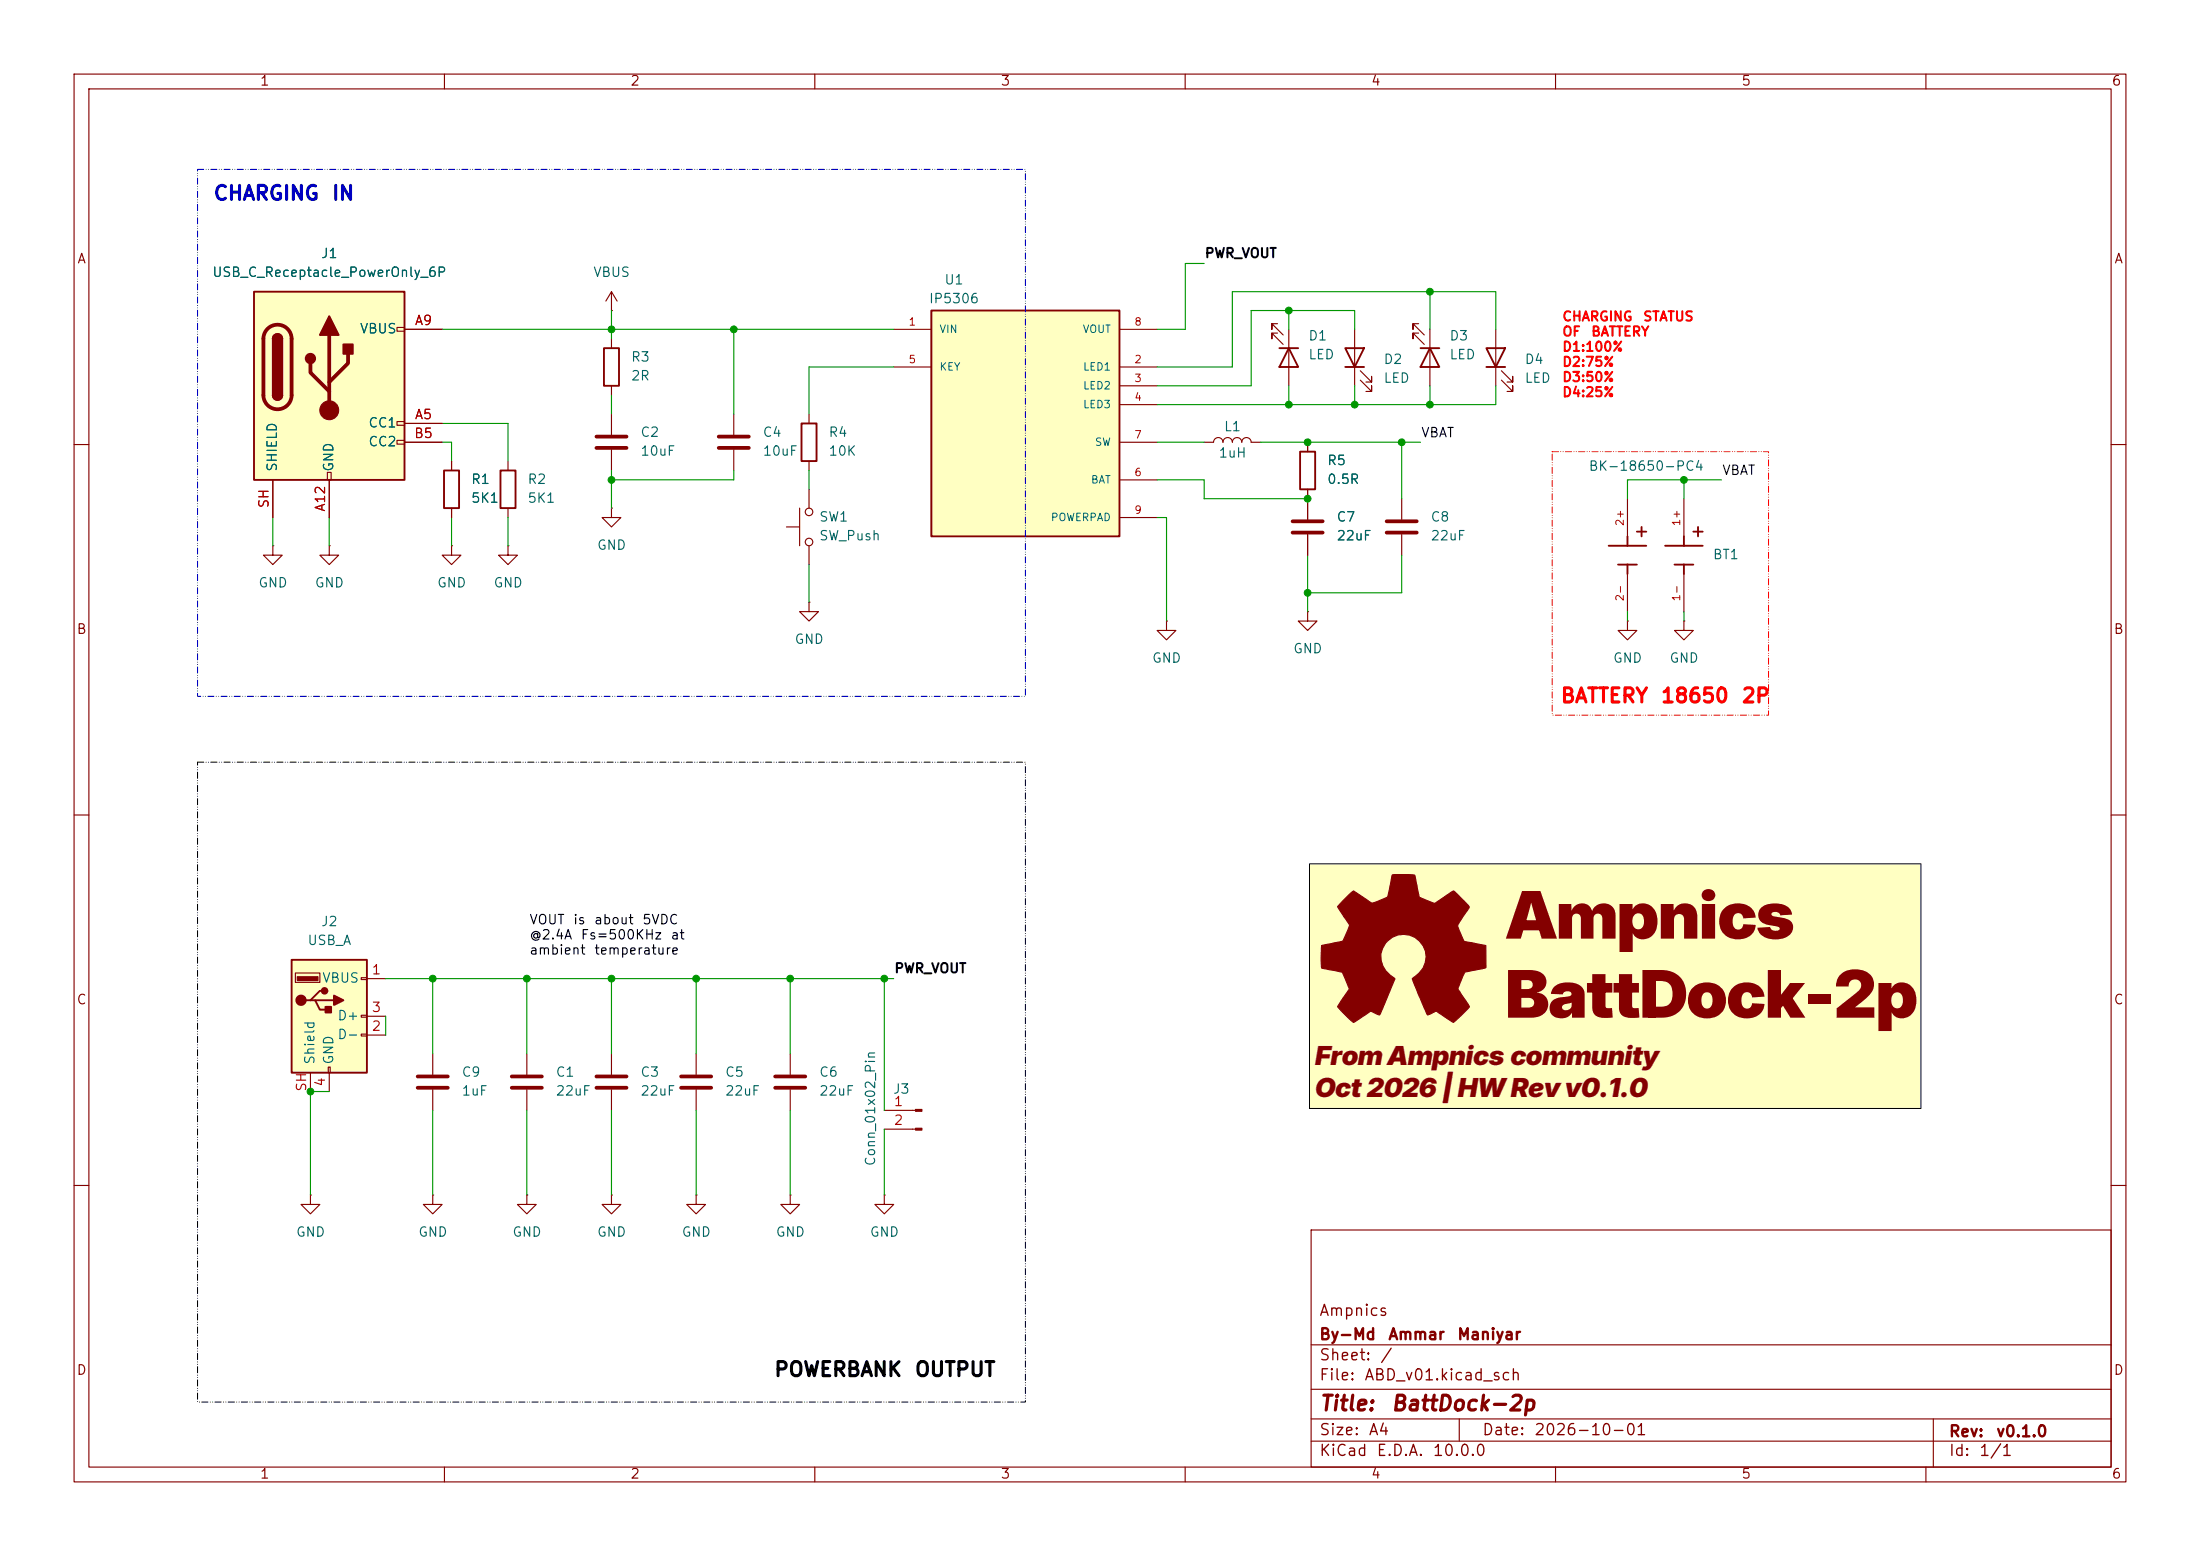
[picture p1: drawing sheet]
<svg xmlns="http://www.w3.org/2000/svg" width="297mm" height="210mm" viewBox="0 0 297 210" stroke-linecap="round" stroke-linejoin="round" font-family="sans-serif">
<g fill="none" stroke="#840000" stroke-width=".15">
<path d="M10 10h277v190h-277zM12 12h273v186h-273zM60 10v2M110 10v2M160 10v2M210 10v2M260 10v2M10 60h2M285 60h2M10 110h2M285 110h2M10 160h2"/>
<path d="M177 166h108v32h-108zM285 160h2M60 198v2M110 198v2M160 198v2M177 194.5h108M177 191.5h108M177 187.5h108M177 181.5h108M197 191.5v3M210 198v2M260 198v2"/>
<path d="M261 191.5v6.5"/>
</g>
<path d="M176.8 116.6h82.5v33h-82.5z" fill="#ffffc2"/>
<g fill="none" stroke="#840000" stroke-width=".25">
<path d="M81.5 47h2.1v5.1h-2.1zM67.6 63.5h2v5.1h-2zM217.2 73.7h5M218.4 76.2h2.6M219.7 72.4v1.3M219.7 76.2v1.3M221 71.8h1.2M221.6 71.1v1.3M224.8 73.7h5.1M226.1 76.2h2.5M227.3 72.4v1.3M227.3 76.2v1.3"/>
<path d="M228.6 71.8h1.3M229.2 71.1v1.3"/>
</g>
<g fill="none" stroke="#840000" stroke-width=".15">
<path d="M82.5 45.7v1.3M82.5 52.1v1.2M162.6 59.7h1.2a.64 .64 0 0 1 .7-.6 .64 .64 0 0 1 .6 .6 .64 .64 0 0 1 .6-.6 .64 .64 0 0 1 .7 .6 .64 .64 0 0 1 .6-.6 .64 .64 0 0 1 .6 .6 .64 .64 0 0 1 .7-.6 .64 .64 0 0 1 .6 .6h1.3M68.6 62.2v1.3M68.6 68.6v1.3M189.2 67.3v2.8M189.2 72.1v2.8M219.7 67.3v5.1M219.7 77.5v5.1M227.3 67.3v5.1M227.3 77.5v5.1M109.2 81.3v1.3h1.3l-1.3 1.2-1.3-1.2h1.3"/>
<path d="M109.2 81.3h.1M157.5 83.8v1.3h1.2l-1.2 1.3-1.3-1.3h1.3M157.5 83.8h.1M219.7 83.8v1.3h1.3l-1.3 1.3-1.3-1.3h1.3M219.7 83.8h.1M227.3 83.8v1.3h1.3l-1.3 1.3-1.2-1.3h1.2M227.3 83.8h.1M82.5 142.2v2.8M82.5 147.1v2.8M94 142.2v2.8M94 147.1v2.8M41.9 161.3v1.3h1.3l-1.3 1.2-1.3-1.2h1.3"/>
<path d="M41.9 161.3h.1M82.5 161.3v1.3h1.3l-1.3 1.2-1.2-1.2h1.2M82.5 161.3h.1"/>
</g>
<path d="M187.2 70.4h4.1M187.2 71.9h4.1M80.5 145.3h4.1M80.5 146.8h4.1M91.9 145.3h4.1M91.9 146.8h4.1" fill="none" stroke="#840000" stroke-width=".51"/>
<path d="M181.2 121.6l1.6-1.4 2.3 1.6a4.7 4.7 0 0 0 2.2-.7l.7-3h2.9h.1v.2l.6 2.8 2.1 .8 2.5-1.7 2.1 2.1v.2l-1.3 2-.2 .5 .8 2.1 3 .5v3l-2.8 .6-1 2.3 1.6 2.3-1.9 1.9-.3 .3-2.2-1.5a.63 .63 0 0 0-.7 .3l-.6 .2-1.3-2.9-.7-2a3.2 3.2 0 0 0 .9-5.1 3.1 3.1 0 0 0-4.7 .5 3.1 3.1 0 0 0 1.3 4.5l.1 .1-2 4.9-1.2-.5-2.4 1.5-1.5-1.5-.6-.6 1.6-2.4-1-2.3-2.8-.5v-1v-2.1l2.9-.6 .6-1.4a.88 .88 0 0 0 .2-.9l-1.5-2.3z" fill="#840000" stroke="#840000" stroke-width=".15"/>
<path d="M39.4 129.5h10.1v15.3h-10.1z" fill="#ffffc2"/>
<path d="M108.2 57.2h2v5h-2zM191.8 47h2.5M193 47l1.3 2.5h-2.5zM200.7 47h2.5l-1.3 2.5zM200.7 49.5h2.5M59.9 63.5h2.1v5.1h-2.1zM39.4 129.5h10.1v15.3h-10.1zM41.9 135h.6l.7 1.3h1.2M42.5 135h2.6M43.8 133.7h-.6l-1.3 1.3h-.6" fill="none" stroke="#840000" stroke-width=".25"/>
<g fill="#840000" stroke="#840000" stroke-width=".25">
<path d="M43.9 135.9h.8v.8h-.8z"/>
<path d="M45.1 134.4l1.3 .6-1.3 .6z"/>
<circle cx="40.6" cy="135" r=".63"/>
<circle cx="43.8" cy="133.7" r=".38"/>
</g>
<g fill="#840000" stroke="#840000" stroke-width=".15">
<path d="M40.1 131.8h2.8v.5h-2.8z"/>
<path d="M123.6 149.7h.9v.3h-.9z"/>
<path d="M123.6 152.3h.9v.2h-.9z"/>
</g>
<g fill="none" stroke="#840000" stroke-width=".15">
<path d="M82.5 39.4l-.7 1.2M82.5 39.4l.8 1.2M82.5 39.4v2.5M82.5 41.9h.1M99.1 55.9v2.8M109.2 55.9v1.3M191.5 43.7h-.7v.8v-.8l1.5 1.5M191.5 45h-.7v.7v-.7l1.5 1.5M193 44.5v7.6M201.9 44.5v7.6M202.7 51.3l1.5 1.5v-.7v.7h-.7M202.7 50l1.5 1.6v-.8v.8h-.7"/>
<path d="M36.8 73.7v1.2h1.3l-1.3 1.3-1.2-1.3h1.2M36.8 73.7h.1M44.4 73.7v1.2h1.3l-1.3 1.3-1.2-1.3h1.2M44.4 73.7h.1M61 73.7v1.2h1.2l-1.2 1.3-1.3-1.3h1.3M61 73.7h.1M61 62.2v1.3M61 68.6v1.3M68.6 73.7v1.2h1.2l-1.2 1.3-1.3-1.3h1.3M68.6 73.7h.1M99.1 60.7v2.8M109.2 62.2v1.3"/>
<path d="M39.9 131.3h3.3v1.3h-3.3zM48.8 132h.7v.2h-.7zM48.8 137h.7v.3h-.7zM48.8 139.6h.7v.2h-.7zM49.5 132.1h2.6M49.5 139.7h2.6M49.5 137.2h2.6M41.9 144.8v2.5M44.3 144h.3v.8h-.3zM44.4 144.8v2.5M119.4 149.9h4.2M119.4 152.4h4.2"/>
<path d="M94 161.3v1.3h1.2l-1.2 1.2-1.3-1.2h1.3M94 161.3h.1M106.7 161.3v1.3h1.2l-1.2 1.2-1.3-1.2h1.3M106.7 161.3h.1M119.4 161.3v1.3h1.2l-1.2 1.2-1.3-1.2h1.3M119.4 161.3h.1"/>
</g>
<path d="M97 58.9h4.1M97 60.5h4.1" fill="none" stroke="#840000" stroke-width=".51"/>
<path d="M34.3 39.4h20.3v25.4h-20.3z" fill="#ffffc2"/>
<g fill="none" stroke="#840000" stroke-width=".15">
<path d="M53.6 44.2h1v.5h-1zM53.6 56.9h1v.5h-1zM53.6 59.4h1v.5h-1zM54.6 57.2h5.1M54.6 44.5h5.1M54.6 59.7h5.1M82.5 55.9v2.8M36.8 64.8v5.1M44.2 63.8h.5v1h-.5zM44.4 64.8v5.1M82.5 68.6v1.3h1.3l-1.3 1.2-1.2-1.2h1.2M82.5 68.6h.1"/>
<path d="M82.5 60.7v2.8M106.2 71.1h1.7M107.9 68.6v5.1M109.2 66v2.6M109.2 73.7v2.5M106.7 142.2v2.8M106.7 147.1v2.8"/>
<circle cx="109.2" cy="69.1" r=".51"/>
<circle cx="109.2" cy="73.2" r=".51"/>
</g>
<path d="M34.3 39.4h20.3v25.4h-20.3zM36.8 45.7a.64 .64 0 0 1 .7-.6 .64 .64 0 0 1 .6 .6M36.8 53.3a.64 .64 0 0 0 .7 .7 .64 .64 0 0 0 .6-.7" fill="none" stroke="#840000" stroke-width=".25"/>
<path d="M36.1 44.4a1.9 1.9 0 0 1 2.1-.4 1.9 1.9 0 0 1 1.2 1.7v7.6a1.91 1.91 0 0 1-1.9 1.9 1.91 1.91 0 0 1-1.9-1.9v-7.6a1.9 1.9 0 0 1 .5-1.3zM41.9 49v1.3l2.5 2.5M44.4 45.2v10.2M47 47.8v1.2l-2.6 2.6M80.5 58.9h4.1M80.5 60.5h4.1M104.6 145.3h4.1M104.6 146.8h4.1" fill="none" stroke="#840000" stroke-width=".51"/>
<g fill="#840000" stroke="#840000" stroke-width=".25">
<path d="M36.8 45.7h1.3v7.6h-1.3z"/>
<path d="M37 45.3a.64 .64 0 0 1 .7-.2 .64 .64 0 0 1 .4 .6h-1.3z"/>
<path d="M36.8 53.3h1.3a.64 .64 0 0 1-.6 .7 .64 .64 0 0 1-.7-.7z"/>
<path d="M44.4 42.7l1.3 2.5h-2.5z"/>
<path d="M46.4 46.5h1.2v1.3h-1.2z"/>
<circle cx="41.9" cy="48.4" r=".63"/>
</g>
<circle cx="44.4" cy="55.4" r="1.27" fill="#840000" stroke="#840000" stroke-width=".15"/>
<path d="M125.7 41.9h25.4v30.5h-25.4z" fill="#ffffc2"/>
<path d="M125.7 41.9h25.4v30.5h-25.4zM172.7 47h2.6M174 47l1.3 2.5h-2.6zM181.6 47h2.5l-1.2 2.5zM181.6 49.5h2.5M175.5 61h2v5h-2z" fill="none" stroke="#840000" stroke-width=".25"/>
<g fill="none" stroke="#840000" stroke-width=".15">
<path d="M54.6 44.5h5.1M54.6 59.7h5.1M54.6 57.2h5.1M120.6 44.5h5.1M120.6 49.5h5.1M151.1 44.5h5.1M151.1 49.5h5.1M151.1 52.1h5.1M151.1 54.6h5.1M151.1 59.7h5.1M172.5 43.7h-.8v.8v-.8l1.5 1.5M172.5 45h-.8v.7v-.7l1.5 1.5"/>
<path d="M174 44.5v7.6M176.5 59.7v1.3M182.9 44.5v7.6M183.6 51.3l1.6 1.5v-.7v.7h-.8M183.6 50l1.6 1.6v-.8v.8h-.8M36.8 64.8v5.1M44.4 64.8v5.1M61 62.2v1.3M61 68.6v1.3M151.1 64.8h5.1M151.1 69.9h5.1M176.5 66v4.1"/>
<path d="M176.5 72.1v2.8M176.5 82.6v1.2h1.3l-1.3 1.3-1.2-1.3h1.2M176.5 82.6h.1M58.4 142.2v2.8M58.4 147.1v2.8M71.1 142.2v2.8M71.1 147.1v2.8M58.4 161.3v1.3h1.3l-1.3 1.2-1.3-1.2h1.3M58.4 161.3h.1M71.1 161.3v1.3h1.3l-1.3 1.2-1.3-1.2h1.3M71.1 161.3h.1"/>
</g>
<path d="M174.5 70.4h4.1M174.5 71.9h4.1M56.4 145.3h4.1M56.4 146.8h4.1M69.1 145.3h4.1M69.1 146.8h4.1" fill="none" stroke="#840000" stroke-width=".51"/>
<g fill="none" stroke="#009600" stroke-width=".15">
<path d="M162.6 35.6h-2.6v8.9h-3.8M193 39.4v5.1M59.7 59.7h1.3v2.5M59.7 44.5h60.9M59.7 57.2h8.9v5M82.5 41.9v3.8M82.5 53.3v2.6M99.1 44.5v11.4M120.6 49.5h-11.4v6.4M156.2 59.7h6.4M170.2 59.7h21.6M174 41.9v2.6"/>
<path d="M174 52.1v2.5M182.9 44.5v-2.6h-14v10.2h-12.7M182.9 52.1v2.5M189.2 59.7v7.6M193 52.1v2.5M201.9 44.5v-5.1h-35.5v10.1h-10.2M201.9 52.1v2.5h-45.7M36.8 69.9v3.8M44.4 69.9v3.8M61 69.9v3.8M68.6 69.9v3.8M82.5 63.5v5.1"/>
<path d="M99.1 63.5v1.3h-16.6M109.2 63.5v2.5M109.2 76.2v5.1M156.2 64.8h6.4v2.5h13.9M156.2 69.9h1.3v13.9M176.5 74.9v7.7M189.2 74.9v5.1h-12.7M227.3 64.8v2.5M232.4 64.8h-12.7v2.5M219.7 82.6v1.2M227.3 82.6v1.2M52.1 132.1h68.5"/>
<path d="M52.1 137.2v2.5M58.4 132.1v10.1M71.1 132.1v10.1M82.5 132.1v10.1M94 132.1v10.1M106.7 132.1v10.1M119.4 132.1v17.8M44.4 147.3h-2.5v14M58.4 149.9v11.4M71.1 149.9v11.4M82.5 149.9v11.4M94 149.9v11.4"/>
<path d="M106.7 149.9v11.4M119.4 152.4v8.9"/>
</g>
<path d="M26.7 102.9h111.7v86.3h-111.7z" fill="none" stroke="#000" stroke-width=".14" stroke-dasharray=".8 .3 0 .3 0 .3"/>
<path d="M26.7 22.9h111.7v71.1h-111.7z" fill="none" stroke="#0000c2" stroke-width=".14" stroke-dasharray=".8 .3 0 .3 0 .3"/>
<path d="M176.8 116.6h82.5v33h-82.5z" fill="none" stroke="#000" stroke-width=".14"/>
<path d="M209.5 61h29.3v35.5h-29.3z" fill="none" stroke="#f00" stroke-width=".14" stroke-dasharray=".8 .3 0 .3 0 .3"/>
<g fill="#009600" stroke="#009600" stroke-width=".14">
<circle cx="176.5" cy="80" r=".46"/>
<circle cx="176.5" cy="67.3" r=".46"/>
<circle cx="176.5" cy="59.7" r=".46"/>
<circle cx="193" cy="54.6" r=".46"/>
<circle cx="227.3" cy="64.8" r=".46"/>
<circle cx="82.5" cy="64.8" r=".46"/>
<circle cx="99.1" cy="44.5" r=".46"/>
<circle cx="82.5" cy="44.5" r=".46"/>
<circle cx="106.7" cy="132.1" r=".46"/>
<circle cx="119.4" cy="132.1" r=".46"/>
<circle cx="94" cy="132.1" r=".46"/>
<circle cx="174" cy="41.9" r=".46"/>
<circle cx="193" cy="39.4" r=".46"/>
<circle cx="174" cy="54.6" r=".46"/>
<circle cx="182.9" cy="54.6" r=".46"/>
<circle cx="189.2" cy="59.7" r=".46"/>
<circle cx="82.5" cy="132.1" r=".46"/>
<circle cx="71.1" cy="132.1" r=".46"/>
<circle cx="41.9" cy="147.3" r=".46"/>
<circle cx="58.4" cy="132.1" r=".46"/>
</g>
<g font-size="8.8" fill="#840000">
<text x="203.2" y="126.7">Ampnics</text>
<text x="203.2" y="137.4">BattDock-2p</text>
</g>
<g font-size="3.5" fill="#840000">
<text x="177.5" y="143.7">From Ampnics community</text>
<text x="177.5" y="148">Oct 2026 | HWRevv0.1.0</text>
</g>
<g font-size="2" fill="#840000">
<text x="178" y="190.9">Title:</text>
<text x="187.7" y="190.9">BattDock-2p</text>
</g>
<g font-size="1.9" fill="#0000c2">
<text x="28.7" y="27.5">CHARGING</text>
<text x="44.7" y="27.5">IN</text>
</g>
<g font-size="1.9" fill="#f00">
<text x="210.6" y="95.3">BATTERY</text>
<text x="224.1" y="95.3">18650</text>
<text x="235" y="95.3">2P</text>
</g>
<g font-size="1.9">
<text x="104.4" y="186.2">POWERBANK</text>
<text x="123.4" y="186.2">OUTPUT</text>
</g>
<g font-size="1.5" fill="#840000">
<text x="178" y="178">Ampnics</text>
<text x="178" y="184">Sheet:</text>
<text x="178" y="181.2">By-Md</text>
<text x="186.2" y="184">/</text>
<text x="187.3" y="181.2">Ammar</text>
<text x="196.6" y="181.2">Maniyar</text>
<text x="178" y="186.7">File:</text>
<text x="184.1" y="186.7">ABD_v01.kicad_sch</text>
<text x="178" y="196.9">KiCad</text>
<text x="178" y="194.1">Size:</text>
<text x="184.7" y="194.1">A4</text>
<text x="185.7" y="196.9">E.D.A.</text>
<text x="193.3" y="196.9">10.0.0</text>
<text x="200" y="194.1">Date:</text>
<text x="207" y="194.1">2026-10-01</text>
<text x="263" y="194.3">Rev:</text>
<text x="263" y="196.9">Id:</text>
<text x="267.1" y="196.9">1/1</text>
<text x="269.4" y="194.3">v0.1.0</text>
</g>
<g font-size="1.3" fill="#840000">
<text x="35" y="11.9">1</text>
<text x="85" y="11.9">2</text>
<text x="135" y="11.9">3</text>
<text x="185" y="11.9">4</text>
<text x="235" y="11.9">5</text>
<text x="285" y="11.9">6</text>
<text x="10.3" y="35.9">A</text>
<text x="285.3" y="35.9">A</text>
<text x="10.3" y="85.9">B</text>
<text x="285.3" y="85.9">B</text>
<text x="10.3" y="135.9">C</text>
<text x="285.3" y="135.9">C</text>
<text x="10.3" y="185.9">D</text>
<text x="285.3" y="185.9">D</text>
<text x="35" y="199.9">1</text>
<text x="85" y="199.9">2</text>
<text x="135" y="199.9">3</text>
<text x="185" y="199.9">4</text>
<text x="235" y="199.9">5</text>
<text x="285" y="199.9">6</text>
</g>
<g font-size="1.3" fill="#006464">
<text x="43.3" y="35.2">J1</text>
<text x="28.6" y="37.7">USB_C_Receptacle_PowerOnly_6P</text>
<text x="80" y="37.7">VBUS</text>
<text x="125.3" y="41.2">IP5306</text>
<text x="127.4" y="38.7">U1</text>
<text x="48.5" y="45.3">VBUS</text>
<text x="176.5" y="46.3">D1</text>
<text x="195.6" y="46.3">D3</text>
<text x="85.1" y="49.1">R3</text>
<text x="85.1" y="51.7">2R</text>
<text x="176.5" y="48.8">LED</text>
<text x="186.7" y="49.4">D2</text>
<text x="186.7" y="52">LED</text>
<text x="195.6" y="48.8">LED</text>
<text x="205.7" y="49.4">D4</text>
<text x="205.7" y="52">LED</text>
<text x="49.6" y="58">CC1</text>
<text x="86.4" y="59.3">C2</text>
<text x="102.9" y="59.3">C4</text>
<text x="111.8" y="59.3">R4</text>
<text x="165.1" y="58.5">L1</text>
<text x="37.7" y="63.8" transform="rotate(-90 37.7 63.8)">SHIELD</text>
<text x="45.3" y="63.8" transform="rotate(-90 45.3 63.8)">GND</text>
<text x="49.6" y="60.6">CC2</text>
<text x="63.5" y="65.6">R1</text>
<text x="71.1" y="65.6">R2</text>
<text x="86.4" y="61.8">10uF</text>
<text x="102.9" y="61.8">10uF</text>
<text x="111.8" y="61.8">10K</text>
<text x="164.4" y="62.1">1uH</text>
<text x="179.1" y="63.1">R5</text>
<text x="179.1" y="65.6">0.5R</text>
<text x="214.4" y="63.9">BK-18650-PC4</text>
<text x="63.5" y="68.2">5K1</text>
<text x="71.1" y="68.2">5K1</text>
<text x="110.5" y="70.7">SW1</text>
<text x="180.3" y="70.7">C7</text>
<text x="193" y="70.7">C8</text>
<text x="80.5" y="74.5">GND</text>
<text x="110.5" y="73.3">SW_Push</text>
<text x="180.3" y="73.3">22uF</text>
<text x="193" y="73.3">22uF</text>
<text x="231.1" y="75.8">BT1</text>
<text x="34.8" y="79.6">GND</text>
<text x="42.4" y="79.6">GND</text>
<text x="58.9" y="79.6">GND</text>
<text x="66.5" y="79.6">GND</text>
<text x="107.2" y="87.2">GND</text>
<text x="155.4" y="89.8">GND</text>
<text x="174.5" y="88.5">GND</text>
<text x="217.7" y="89.8">GND</text>
<text x="225.3" y="89.8">GND</text>
<text x="43.3" y="125.3">J2</text>
<text x="41.4" y="127.9">USB_A</text>
<text x="43.4" y="132.9">VBUS</text>
<text x="42.8" y="143.8" transform="rotate(-90 42.8 143.8)">Shield</text>
<text x="45.3" y="143.8" transform="rotate(-90 45.3 143.8)">GND</text>
<text x="45.5" y="140.6">D-</text>
<text x="45.5" y="138">D+</text>
<text x="62.2" y="145.6">C9</text>
<text x="62.2" y="148.2">1uF</text>
<text x="74.9" y="145.6">C1</text>
<text x="74.9" y="148.2">22uF</text>
<text x="86.4" y="145.6">C3</text>
<text x="86.4" y="148.2">22uF</text>
<text x="97.8" y="145.6">C5</text>
<text x="97.8" y="148.2">22uF</text>
<text x="110.5" y="145.6">C6</text>
<text x="110.5" y="148.2">22uF</text>
<text x="120.5" y="147.9">J3</text>
<text x="118.5" y="157.5" transform="rotate(-90 118.5 157.5)">Conn_01x02_Pin</text>
<text x="39.9" y="167.2">GND</text>
<text x="56.4" y="167.2">GND</text>
<text x="69.1" y="167.2">GND</text>
<text x="80.5" y="167.2">GND</text>
<text x="91.9" y="167.2">GND</text>
<text x="104.6" y="167.2">GND</text>
<text x="117.3" y="167.2">GND</text>
</g>
<g font-size="1.3" fill="#0f0f0f">
<text x="162.6" y="35.1">PWR_VOUT</text>
<text x="191.8" y="59.3">VBAT</text>
<text x="232.4" y="64.4">VBAT</text>
<text x="120.6" y="131.6">PWR_VOUT</text>
</g>
<g font-size="1.3" fill="#a90000">
<text x="55.9" y="44.2">A9</text>
<text x="55.8" y="59.4">B5</text>
<text x="55.9" y="56.9">A5</text>
<text x="36.6" y="68.7" transform="rotate(-90 36.6 68.7)">SH</text>
<text x="44.2" y="69.2" transform="rotate(-90 44.2 69.2)">A12</text>
<text x="50.1" y="131.8">1</text>
<text x="50.1" y="136.9">3</text>
<text x="50.1" y="139.4">2</text>
<text x="41.7" y="147.4" transform="rotate(-90 41.7 147.4)">SH</text>
<text x="44.2" y="146.8" transform="rotate(-90 44.2 146.8)">4</text>
<text x="120.6" y="149.6">1</text>
<text x="120.6" y="152.1">2</text>
</g>
<g font-size="1.3" fill="#f00">
<text x="210.8" y="43.7">CHARGING</text>
<text x="210.8" y="45.7">OF</text>
<text x="210.8" y="47.7">D1:100%</text>
<text x="214.7" y="45.7">BATTERY</text>
<text x="221.7" y="43.7">STATUS</text>
<text x="210.8" y="49.8">D2:75%</text>
<text x="210.8" y="51.8">D3:50%</text>
<text x="210.8" y="53.9">D4:25%</text>
</g>
<g font-size="1.3">
<text x="71.4" y="125.1">VOUT</text>
<text x="77.3" y="125.1">is</text>
<text x="80.1" y="125.1">about</text>
<text x="86.6" y="125.1">5VDC</text>
<text x="71.4" y="127.1">@2.4A</text>
<text x="71.4" y="129.2">ambient</text>
<text x="78.3" y="127.1">Fs=500KHz</text>
<text x="80.1" y="129.2">temperature</text>
<text x="90.4" y="127.1">at</text>
</g>
<g font-size="1" fill="#a90000">
<text x="122.6" y="44.2">1</text>
<text x="153.1" y="44.2">8</text>
<text x="122.6" y="49.3">5</text>
<text x="153.1" y="49.3">2</text>
<text x="153.1" y="51.8">3</text>
<text x="153.1" y="54.4">4</text>
<text x="153.1" y="59.4">7</text>
<text x="153.1" y="64.5">6</text>
<text x="153.1" y="69.6">9</text>
<text x="219.5" y="71.1" transform="rotate(-90 219.5 71.1)">2+</text>
<text x="227.1" y="71.1" transform="rotate(-90 227.1 71.1)">1+</text>
<text x="219.5" y="81.2" transform="rotate(-90 219.5 81.2)">2-</text>
<text x="227.1" y="81.2" transform="rotate(-90 227.1 81.2)">1-</text>
</g>
<g font-size="1" fill="#006464">
<text x="126.7" y="45.2">VIN</text>
<text x="146.1" y="45.2">VOUT</text>
<text x="126.7" y="50.3">KEY</text>
<text x="146.1" y="50.3">LED1</text>
<text x="146.1" y="52.8">LED2</text>
<text x="146.1" y="55.3">LED3</text>
<text x="147.2" y="65.5">BAT</text>
<text x="147.7" y="60.4">SW</text>
<text x="141.8" y="70.6">POWERPAD</text>
</g>
</svg>
